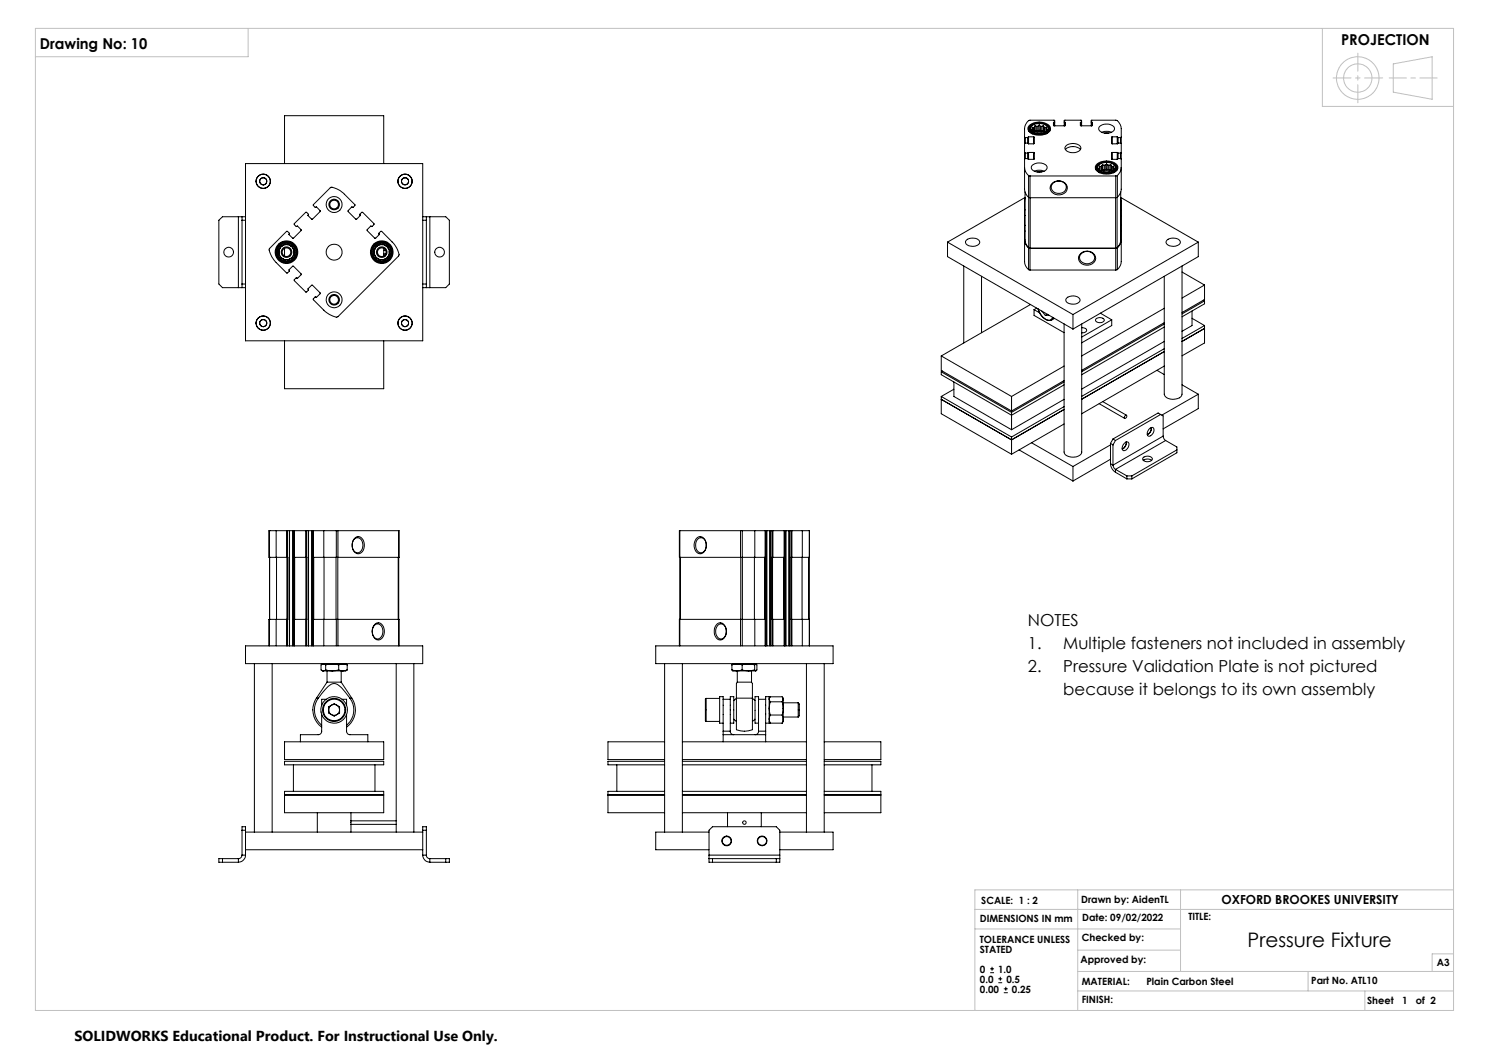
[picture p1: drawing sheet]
<svg xmlns="http://www.w3.org/2000/svg" width="420mm" height="297mm" viewBox="0 0 420 297" stroke-linecap="round" stroke-linejoin="round" font-family="sans-serif">
<g fill="none" stroke="#000" stroke-width=".28">
<path d="M289 38.7l.2 .1M289.2 38.8h.7M289.2 38.8v1.6M289.9 38.8v1.6M290 38.7l-.1 .1M290.1 38.6v2M290.1 38.6h1.4M290.2 36.4v.6M290.5 35.2a4.5 4.5 0 0 1 5.6 .4 1.64 1.64 0 0 1-1.5 2.3 3.8 3.8 0 0 1-4.7-1.4l.2-.9zM290.7 35.5a3.7 3.7 0 0 1 5.1 .4 1.76 1.76 0 0 1-1.9 1.9 2.96 2.96 0 0 1-3.5-1.5zM291 36.6l-.2-.1 .2 .5M291 37l.1 .1"/>
<path d="M291 36.6v.4M291.1 35.5a3.5 3.5 0 0 1 4.4 .3 1.48 1.48 0 0 1-1.7 1.9h-.7a2.09 2.09 0 0 1-2.4-1.5zM291.1 36.4l-.1 .2M291.1 36.4v.7M291.2 35.2a1.33 1.33 0 0 0-1.1 1.3 1.33 1.33 0 0 0 1.2 1.3M291.5 36l-.4-.1v.5M291.5 37.3l-.1 .1M291.5 37.4l1.3-.4 1.2 .1 .8 .3M291.5 36v1.3M291.5 37.3h-.1M291.5 38.6l.2 .1v1.8l-.2 .1M291.5 38.6v2"/>
<path d="M291.7 35.9l-.2 .1M291.7 35.9v1.2M292 35.4l.4 .3M292 35.4l-.3 .5M292 35.4v1.5M292 36.9l-.3 .2M292 36.9h.4M292 37.6l.2-.1a2.33 2.33 0 0 1 2.1 .1M292.4 36.9l-.7 .2M292.4 35.7v1.2M292.7 37.7h.8M292.8 35.6l-.4 .1"/>
<path d="M292.8 36.9h.7M292.8 35.6v1.3M293.1 35.2l.4 .4M293.1 35.2l-.3 .4M293.1 35.2v1.6M293.1 36.8l-.3 .1M293.1 36.8l.4 .1M293.5 35.6l.4 .1M293.5 35.6v1.3M293.9 36.9l.6 .2M293.9 35.7v1.2M293.9 36.9h.4"/>
<path d="M294.3 35.4l.2 .5M294.3 35.4l-.4 .3M294.3 36.9l.2 .2M294.3 35.4v1.5M294.5 35.9l.2 .1M294.5 35.9v1.2M294.7 36l.4-.1v.5M294.7 37.3l.1 .1M294.7 36v1.3M294.7 37.3h.2M295.1 35.2a1.34 1.34 0 0 1 1 1.3 1.34 1.34 0 0 1-1.1 1.3M295.1 36.4l.1 .2"/>
<path d="M295.1 36.4v.7M295.2 37v.1M295.2 36.6l.3-.1-.3 .5M295.2 36.6v.4M296.1 36.4v.6M297.3 34.5v1h3.1v-1M297.3 34.5h.1M297.3 34.5v1M297.4 34.5v1M297.5 35.5l-.1-1.6-7.3 .1a3.1 3.1 0 0 0-1.1 2.3v17.1a3.1 3.1 0 0 0 1.1 2.2M297.5 34.4l-.1 .1M300.2 34.4l.1 .1"/>
<path d="M300.2 35.5l.1-1.6h4.7l.1 1.6M300.3 34.5h.1M300.3 34.5v1M300.4 34.5v1M304.8 34.5l.1 1h3.1v-1M304.8 34.5h.2M304.8 34.5v1M305 34.5v1M305.1 34.4l-.1 .1M307.8 34.4l.1 .1M307.8 35.5l.1-1.6 7.3 .1a3.2 3.2 0 0 1 1.1 2.3v17.1a3.2 3.2 0 0 1-1.1 2.2M307.9 34.5h.1"/>
<path d="M307.9 34.5v1M308 34.5v1M310.1 35.7a2.94 2.94 0 0 1 4.3 .4 1.81 1.81 0 0 1-2.3 1.5 1.81 1.81 0 0 1-2.2-1.5zM310.7 37.3l.2-.1a3.6 3.6 0 0 1 2.6 .1M311.5 37.5h1.2M313.7 38.6l-.2 .1v1.8l.2 .1M313.7 38.6h1.4M313.7 38.6v2M315.1 38.6v2M315.2 38.7l.1 .1M315.3 38.8h.8M315.3 38.8v1.6"/>
<path d="M316.1 38.8v1.6M316.3 38.7l-.2 .1M69.3 46.1h49.9v50h-49.9zM80.3 46.1v-13.5h27.9v13.5M289 47.3a2.95 2.95 0 0 0 1.1 2.2M289 43.1l.2 .1M289 59.1l.1 .1M289.1 54.1v13.6a2.98 2.98 0 0 0 1.1 2.1M289.1 55.9l-.1 17.9a3.1 3.1 0 0 0 1.1 2.3M289.1 55.7l-21.8 12.6M289.2 44.7l-.2 .2M289.2 40.4l-.2 .1"/>
<path d="M289.2 40.4h.7M289.2 43.2h.7M289.2 44.7h.7M289.2 43.2v1.5M289.9 44.7l.1 .1M289.9 40.4h.1M289.9 43.2v1.5M290 43.1l-.1 .1M290.1 49.5l.4 .1M290.1 43v1.9M290.1 55.6l.4 .2M290.1 40.6h1.4"/>
<path d="M290.1 43h1.4M290.1 44.9h1.4M290.1 49.5v6.1M290.2 55.7v14.1M290.5 49.6h24.2M290.5 55.8h24.2M290.5 49.6v6.2M290.6 55.8v14.2M291.1 46.7a2.97 2.97 0 0 1 4.2 .4 1.71 1.71 0 0 1-2.2 1.4 1.76 1.76 0 0 1-2.2-1.4zM291.5 43l.2 .1v1.8h-.2M291.5 43v1.9M291.7 48.3l.2-.1a3.6 3.6 0 0 1 2.6 .1"/>
<path d="M292.5 48.5h1.3M296.9 51.6a2.51 2.51 0 0 1 4.2 1.5 2.52 2.52 0 0 1-2.5 1.9 2.52 2.52 0 0 1-2.4-1.9l.3-1zM297 51.7a2.28 2.28 0 0 1 3.8 1 2.16 2.16 0 0 1-2.2 1.9 2.16 2.16 0 0 1-2.1-1.9zM298.2 51.1h.8M300.5 42.2a3.1 3.1 0 0 1 4.3 0M300.6 41.2a2.9 2.9 0 0 1 4.3 .4 1.81 1.81 0 0 1-2.3 1.5 1.82 1.82 0 0 1-2.2-1.5zM309.2 47.4v.5M309.5 46.2a4.5 4.5 0 0 1 5.6 .4 1.64 1.64 0 0 1-1.5 2.3 3.8 3.8 0 0 1-4.6-1.4l.1-.9zM309.7 46.5a3.7 3.7 0 0 1 5.1 .3 1.77 1.77 0 0 1-2 2 3 3 0 0 1-3.4-1.5zM310.1 47.6l-.3-.1 .3 .5M310.1 48v.1M310.1 47.6v.4"/>
<path d="M310.1 46.4a3.5 3.5 0 0 1 4.4 .4 1.5 1.5 0 0 1-1.7 1.8l-.7 .1a2.1 2.1 0 0 1-2.5-1.5zM310.1 47.4v.2M310.1 47.4v.7M310.2 46.1a1.34 1.34 0 0 0-1 1.4 1.34 1.34 0 0 0 1.1 1.3M310.5 48.3h.1M310.5 47l-.4-.2v.6M310.5 48.4l1.3-.5 1.3 .1 .7 .4M310.5 47v1.3M310.8 46.8l-.3 .2M310.8 46.8v1.3M311 46.4l.4 .2M311 46.4l-.2 .4"/>
<path d="M311 46.4v1.5M311 47.9l-.2 .2M311 47.9h.4M311 48.5h.2a2.25 2.25 0 0 1 2 0M311.4 47.9l-.6 .2M311.4 46.6v1.3M311.7 46.6h-.3M311.7 47.8h.8M311.7 48.7h.8M311.7 46.6v1.2M312.1 46.2l.4 .4M312.1 46.2l-.4 .4"/>
<path d="M312.1 47.7l.4 .1M312.1 46.2v1.5M312.1 47.7l-.4 .1M312.5 46.6h.3M312.5 46.6v1.2M312.8 47.9l.7 .2M312.8 46.6v1.3M312.8 47.9h.5M313.3 46.4l.2 .4M313.3 46.4l-.5 .2M313.3 47.9l.2 .2M313.3 46.4v1.5"/>
<path d="M313.5 46.8l.3 .2M313.5 46.8v1.3M313.7 43l-.2 .1v1.8h.2M313.7 40.6h1.4M313.7 43h1.4M313.7 44.9h1.4M313.7 43v1.9M313.8 47l.3-.2v.6M313.8 48.3h.1M313.8 47v1.3M314.1 46.1a1.34 1.34 0 0 1 1 1.4 1.34 1.34 0 0 1-1.1 1.3M314.1 47.4l.1 .2"/>
<path d="M314.1 47.4v.7M314.2 48v.1M314.2 47.6l.2-.1-.2 .5M314.2 47.6v.4M314.7 55.8v14.2M314.7 49.6v6.2M315.1 47.4v.5M315.1 55.7v14.1M315.1 43v1.9M315.2 49.5l-.5 .1M315.2 55.6l-.5 .2M315.2 49.5v6.1"/>
<path d="M315.2 43.1l.1 .1M315.3 40.4h-.1M315.3 44.7l-.1 .1M315.3 40.4h.8M315.3 43.2h.8M315.3 44.7h.8M315.3 43.2v1.5M316.1 40.4l.2 .1M316.1 44.7l.2 .2M316.1 43.2v1.5M316.1 54.1v13.6a2.98 2.98 0 0 1-1 2.1M316.1 55.9l.2 17.9a3.2 3.2 0 0 1-1.1 2.3"/>
<path d="M316.1 55.7l21.9 12.6M316.3 43.1l-.2 .1M316.3 47.3a3.1 3.1 0 0 1-1.1 2.2M316.3 59.1l-.2 .1M67.2 61.1h1.1M67.2 61.1h-4.4l-1.1 1v18l1.1 1h4.4M67.2 61.1v20M68.3 61.1v20M68.3 62.1h1M68.3 61.1h1M78.7 70.9v.4M78.7 71.3l-.1 .4 .3 .3"/>
<path d="M78.7 71.3l.2 .7M78.9 70.2l-.3 .3 .1 .4M78.9 72l.2 .4M78.9 70.2l-.2 .7M79.1 69.9l-.2 .3M79.1 72.4l.1 .4 .4 .1M79.1 72.4l.5 .5M79.6 72.9l.3 .2M79.6 69.4l-.4 .1-.1 .4M79.6 69.4l-.5 .5M79.9 73.1l.3 .3 .4-.2M79.9 69.2l-.3 .2"/>
<path d="M79.9 73.1l.7 .1M80.3 70v2.2M80.6 73.2h.4M80.6 69h.4M80.6 69l-.4-.1-.3 .3M80.6 69l-.7 .2M81 69l.4-.1 .3 .3M81 69l.7 .2M81.7 73.1l-.3 .3-.4-.2M81.7 69.2l.3 .2M81.7 73.1l-.7 .1M82 72.9l-.3 .2"/>
<path d="M82 69.4l.4 .1 .1 .4M82 69.4l.5 .5M82.5 72.4l-.1 .4-.4 .1M82.5 69.9l.2 .3M82.5 72.4l-.5 .5M82.7 72l-.2 .4M82.7 70.2l.3 .3-.1 .4M82.7 70.2l.2 .7M82.9 71.3l.1 .4-.3 .3M82.9 70.9v.4M82.9 71.3l-.2 .7M83 63.1l3.4-3.3 .6 .7-.1 .3 1 1h.3l2.1-2.2-1-1.2-.4 .1-.6-.7 5.1-5a6.6 6.6 0 0 1 3.8 2l3 3-.6 .7-.4-.1-1 1v.3l2.2 2.1 1.2-1-.1-.3 .5-.6h.3l3.2 3.2-.6 .8-.3-.2-1.1 1.3 2.3 2.2 1.2-1-.1-.4 .7-.6 3 3a4.5 4.5 0 0 1 1.9 4l-17.2 17.2-.4 .1a7.3 7.3 0 0 1-3.6-2l-3-3 .6-.8 .4 .2 1-1.2-2.2-2.3-1.2 1.1 .1 .3-.7 .6-3.3-3.2v-.3l.5-.6 .4 .2 1.1-1.2-2.2-2.2-1.3 1 .1 .4-.7 .5-3-3a4.9 4.9 0 0 1-1.9-3.9l4.8-4.8h.3l.6 .5-.2 .4 1.2 1 2.2-2.2-1-1.3-.3 .2-.6-.5z"/>
<path d="M105.6 70.9v.4M105.6 71.3l-.2 .4 .4 .3M105.6 71.3l.2 .7M105.8 70.2l-.4 .3 .2 .4M105.8 72l.1 .4M105.8 70.2l-.2 .7M105.9 69.9l-.1 .3M105.9 72.4l.1 .4 .5 .1M105.9 72.4l.6 .5M106.5 72.9l.3 .2M106.5 69.4l-.5 .1-.1 .4M106.5 69.4l-.6 .5"/>
<path d="M106.8 73.1l.3 .3 .4-.2M106.8 69.2l-.3 .2M106.8 73.1l.7 .1M107.5 73.2h.3M107.5 69h.3M107.5 69l-.4-.1-.3 .3M107.5 69l-.7 .2M107.8 69l.5-.1 .3 .3M107.8 69l.8 .2M108.2 70v2.2M108.2 71.6h.6M108.2 70.6h.6"/>
<path d="M108.6 73.1l-.3 .3-.5-.2M108.6 69.2l.3 .2M108.6 73.1l-.8 .1M108.9 72.9l-.3 .2M108.9 69.4l.4 .1 .1 .4M108.9 69.4l.5 .5M109.4 72.4l-.1 .4-.4 .1M109.4 69.9l.2 .3M109.4 72.4l-.5 .5M109.6 72l-.2 .4M109.6 70.2l.3 .3-.1 .4M109.6 70.2l.2 .7"/>
<path d="M109.8 71.3l.1 .4-.3 .3M109.8 70.9v.4M109.8 71.3l-.2 .7M119.2 62.1h1.1M119.2 61.1h1.1M120.3 61.1h.9M120.3 61.1v20M121.2 61.1v20M121.2 61.1h4.5l1.1 1v18l-1.1 1h-4.5M267.3 68.3l35.3 20.4M267.3 68.3v4.1l35.3 20.4M271.9 75v21.7"/>
<path d="M272.6 67.8a2.76 2.76 0 0 1 3.7 .2 1.46 1.46 0 0 1-1.9 1.5 1.63 1.63 0 0 1-2.1-1.4zM276.9 77.9v15.9M289 67.7a3.1 3.1 0 0 0 1.1 2.2M289 63.5l.1 .1M289.1 65.2l-.1 .1M289.1 60.8l-.1 .1M290.1 76.1l.4 .1M290.1 69.9l.4 .2M290.1 69.9v6.2M290.2 69.8l.4 .2M290.5 70.1v6.1M290.5 76.2h24.2"/>
<path d="M290.5 70.1h24.2M290.6 70h24.1M304.9 71.5a2.36 2.36 0 0 1 2.7-.5 2.36 2.36 0 0 1 1.3 2.5 2.57 2.57 0 0 1-2.5 1.3 2.57 2.57 0 0 1-2.2-1.8v-.6zM305 71.6a2.14 2.14 0 0 1 2.4-.6 2.14 2.14 0 0 1 1.3 2.1 2.21 2.21 0 0 1-2.3 1.3 2.21 2.21 0 0 1-1.9-1.9zM306.2 70.9h.8M314.7 70.1v6.1M315.1 69.8l-.4 .2M315.2 76.1l-.5 .1M315.2 69.9l-.5 .2M315.2 69.9v6.2M316.1 65.2l.2 .1M316.1 60.8l.2 .1"/>
<path d="M316.3 67.7a3.2 3.2 0 0 1-1.1 2.2M316.3 63.5l-.2 .1M329.1 67.8a2.76 2.76 0 0 1 3.8 .2 1.46 1.46 0 0 1-1.9 1.5 1.63 1.63 0 0 1-2.1-1.4zM333.4 75v36.2a2.25 2.25 0 0 1-2.6 1.4 2.16 2.16 0 0 1-2.4-1.4v-33.3M333.4 76.7l6.4 3.7M338 68.3l-35.4 20.4M338 68.3v4.1l-35.4 20.4M67.2 81.1h1.1M68.3 80.1h1M68.3 81.1h1M80.3 96.1v13.5h27.9v-13.5M119.2 80.1h1.1"/>
<path d="M119.2 81.1h1.1M120.3 81.1h.9M290.7 85.9l-25.2 14.5M291.7 87.3v1.7l8.4 4.8M291.7 87.3l1.6 1M292.4 86.9l-.7 .4M292.8 87.1a3.8 3.8 0 0 0 3.3 3.2l.4-.2 .4-.6M292.8 87.2a3.9 3.9 0 0 0 3.6 3.2l.7-.8M293.9 87.7l1 1.3M295.4 88.6l-.5 .4M295.8 88.9l-.9 .1M297.4 89.8l-.8 .5"/>
<path d="M300.1 91.4v36.1a2.56 2.56 0 0 0 3.5 1.4 1.78 1.78 0 0 0 1.5-1.4v-36.1M300.8 84.1a2.67 2.67 0 0 1 3.8 .2 1.43 1.43 0 0 1-1.9 1.5 1.59 1.59 0 0 1-2.1-1.4zM302.6 88.7v4.1M305.1 92.4h.2a.92 .92 0 0 1 1.2 1l-.7 .4-.7 .1M309.1 90a1.56 1.56 0 0 1 2.4 .3 1.46 1.46 0 0 1-2.5 0zM310.4 88.3l3.2 1.9M313.6 90.2v1.6l-8.5 4.9M313.6 90.2l-8.5 4.9M328.4 99.2l-23.3 13.4M328.4 91.4l-23.3 13.4M328.4 92.2l-23.3 13.5M328.4 98.4l-23.3 13.4"/>
<path d="M328.4 96.3l-23.3 13.4M328.4 87l-23.3 13.4M328.4 91l-23.3 13.5M336.2 89.8l3.6 2M336.2 87.7v4.1l-2.8 1.6M339.4 84.7l.4 .2M339.8 92.6l-6.4 3.7M339.8 80.4v4.1l-6.4 3.7M339.8 84.9v.8l-6.4 3.7M339.8 91.8v4.9l-6.4 3.7M339.8 84.9l-6.4 3.6M339.8 91.8l-6.4 3.7"/>
<path d="M339.8 80.4l-6.4 3.7M265.5 100.4v4.1l19.8 11.4M265.5 104.9v.8l19.8 11.4 14.8-8.6M265.5 111.8v4.9l19.8 11.4M265.5 112.6l19.8 11.5 14.8-8.6M265.5 104.9l19.8 11.4M265.5 111.8l19.8 11.5M265.5 100.4l19.8 11.4M265.9 104.7l-.4 .2M269.1 109.8l-3.6 2M269.1 107.7v4.1l16.2 9.4M285.3 111.8v4.1"/>
<path d="M285.3 116.3v4.9M300.1 119.6l-14.8 8.5M300.1 107.7l-14.8 8.6M300.1 114.7l-14.8 8.6M300.1 112.6l-14.8 8.6M300.1 103.3l-14.8 8.5M300.1 107.3l-14.8 8.6M310.1 113.9l7.1 4.1M311 113.3l6.7 3.8M317.4 117.3l.2-.2a.45 .45 0 0 1 .1 .6 .45 .45 0 0 1-.6 .2zM326.4 104.5l2 1.2M327.4 116.9l-12.8 7.3"/>
<path d="M327.4 116.9l.7 .4v5.7M327.4 116.9l-.7-.4-12.8 7.3M328.4 103.3l-23.3 13.4M333.4 108.5l4.6 2.7M338 111.2v4l-9.9 5.8M338 111.2l-10.3 5.9M285.3 123.3v4.8M287.4 126.9l15.2 8.8M291 124.9l11.6 6.7M302.6 131.6v4.1M313.2 130.8a3.1 3.1 0 0 0 1.4 2.4M313.2 125.1l.7 .4"/>
<path d="M313.2 130.8l.7 .4M313.2 125.1v5.7M313.2 125.5l-10.6 6.1M313.2 129.5l-10.6 6.2M313.9 131.2l.2 .7 .5 .5M313.9 123.8l-.7 1.3M313.9 123.8l.7 .4M313.9 125.5v5.7M314.6 124.2l-.7 1.3M314.6 132.4l3.3 1.8M314.6 132.4v.8M314.6 133.2l3.3 1.9"/>
<path d="M317.1 125l.4-.3a.58 .58 0 0 1 .6 0 .58 .58 0 0 1 .4 .5 1.6 1.6 0 0 1-1.8 1.8 1.47 1.47 0 0 1 .4-2zM317.6 124.7a1.72 1.72 0 0 1-1.1 1.9M317.7 124.6l-.2 1.1-.5 .8-.5 .2M317.9 134.2h1.4M317.9 135.1h1.4M317.9 134.2v.9M319.3 134.2v.9M322.4 129.1l.3-.2a1.79 1.79 0 0 1 2.3 .4 1.51 1.51 0 0 1-1.3 .9 1.51 1.51 0 0 1-1.4-.8zM322.5 129.9l.2-.2a2.01 2.01 0 0 1 2.1 .2M324 121.1a.92 .92 0 0 1 1.3-.4 1.65 1.65 0 0 1-1.4 2.3 1.34 1.34 0 0 1 .1-1.9zM324.7 120.6v.3a1.84 1.84 0 0 1-1.1 1.6M324.8 120.6v.1a2.02 2.02 0 0 1-1.2 1.9"/>
<path d="M328.1 123l.2 .7 .5 .5M328.1 123l-14.2 8.2M328.8 124.2l-14.2 8.2M328.8 124.2l3.2 1.9v1.6l-12.7 7.4M332 126.9l-12.7 7.3M75.9 157.2h2M75.9 149.7h2M75.9 157.2h.1M75.9 149.7h.1M75.9 149.7v7.5M76 157.2v17.5M76.1 157.2v17.5"/>
<path d="M77.9 157.2h2.9M77.9 149.7h2.9M77.9 149.7v7.5M78 157.2v17.5M80.8 157.2h.3M80.8 149.7h.3M80.8 149.7v7.5M80.9 157.2v17.5M81.1 157.2v17.5M81.1 149.7h1.4M81.1 149.7v7.5M81.6 149.7h.1"/>
<path d="M81.6 149.7v32.5M82.5 149.7h.3M82.5 149.7v32.5M82.8 149.7v32.5M82.8 149.7h3.4M83 157.2h.1M83 149.7h.1M83 149.7v7.5M83 157.2h3.2M83 157.2v17.5M83.1 157.2v17.5M86.2 157.2h.3"/>
<path d="M86.2 149.7h.3M86.2 149.7v7.5M86.3 157.2v17.5M86.5 157.2v17.5M86.5 149.7h1.4M86.5 149.7v7.5M87 149.7h.1M87 149.7v32.5M87.9 149.7h.3M87.9 149.7v32.5M88.2 149.7h.1M88.2 149.7v32.5"/>
<path d="M88.3 149.7v7.5h3M88.3 149.7h.1M88.4 149.7v32.5M88.4 149.7h2.9M88.5 157.2v17.5M91.3 157.2h3.6M91.3 149.7h3.6M91.3 149.7v7.5M91.4 157.2v17.5M94.8 157.2v17.5M94.9 157.2h.4M94.9 149.7h.4"/>
<path d="M94.9 149.7v7.5M95.3 157.2v17.5M95.3 149.7v7.5M95.3 157.2h17.1M95.3 149.7h17.1M99.9 152a1.53 1.53 0 0 1 1.7-.5 1.53 1.53 0 0 1 1.1 1.4 2.23 2.23 0 0 1-2.1 3.2 2.81 2.81 0 0 1-.7-4.1zM100.1 151.9a1.59 1.59 0 0 1 1.7 .2 1.59 1.59 0 0 1 .6 1.7 1.6 1.6 0 0 1-.5 1.7 1.6 1.6 0 0 1-1.8 .1 2.69 2.69 0 0 1 0-3.7zM112.3 157.2v17.5M112.4 149.7h.2v7.5h-.2M112.4 149.7v7.5M112.5 157.2v17.5M191.8 149.7h-.2v7.5h17.3"/>
<path d="M191.8 149.7h17.1M191.8 149.7v32.5M191.9 157.2v17.5M196.4 152a1.53 1.53 0 0 1 1.7-.5 1.53 1.53 0 0 1 1 1.4 2.23 2.23 0 0 1-2 3.2 2.81 2.81 0 0 1-.7-4.1zM197 151.9a1.57 1.57 0 0 1 1.7 .2 1.57 1.57 0 0 1 .5 1.7 1.52 1.52 0 0 1-.6 1.8 1.52 1.52 0 0 1-2-.3l-.4-1.5a2.21 2.21 0 0 1 .8-1.9zM208.9 157.2h.5M208.9 149.7h.5M208.9 149.7v7.5M209 157.2v17.5M209.4 157.2h3.5M209.4 149.7h3.5M209.4 149.7v7.5"/>
<path d="M209.4 157.2v17.5M212.8 157.2v17.5M212.9 157.2h2.9M212.9 149.7h2.9M212.9 149.7v7.5M215.7 157.2v17.5M215.8 157.2v17.5M215.8 149.7h.1M215.8 149.7v7.5M215.9 149.7l-.1 7.5M215.9 149.7h.1M216 149.7h.3"/>
<path d="M216 149.7v32.5M216.3 149.7h1.4M216.3 149.7v32.5M217.2 149.7h.1M217.2 149.7v32.5M217.7 157.2h.3M217.7 149.7h.3M217.7 157.2v17.5M217.7 149.7v7.5M217.9 157.2v17.5M218 157.2h3.2M218 149.7h3.2"/>
<path d="M218 149.7v7.5M221.1 157.2v17.5M221.2 149.7h.1M221.2 149.7v7.5M221.3 149.7l-.1 7.5M221.3 149.7h.1M221.4 149.7h.3M221.4 149.7v32.5M221.7 149.7h1.4M221.7 149.7v32.5M222.6 149.7v32.5M223.1 157.2h.3"/>
<path d="M223.1 149.7h.3M223.1 157.2v17.5M223.1 149.7v7.5M223.3 157.2v17.5M223.4 157.2h2.9M223.4 149.7h2.9M223.4 149.7v7.5M226.2 157.2v17.5M226.3 157.2h2M226.3 149.7h2M226.3 149.7v7.5M228.2 157.2v17.5"/>
<path d="M228.3 149.7v7.5M75.9 174.7h2M75.9 174.7h.1M75.9 174.7v7.5M77.9 174.7h2.9M77.9 174.7v7.5M80.8 174.7h.3M80.8 174.7v7.5M81.1 174.7v7.5M83 174.7h.1M83 174.7v7.5M83 174.7h3.2"/>
<path d="M86.2 174.7h.3M86.2 174.7v7.5M86.5 174.7v7.5M91.3 174.7h3.6M91.3 174.7h-3v7.5M91.3 174.7v7.5M94.9 174.7h.4M94.9 174.7v7.5M95.3 174.7v7.5M95.3 174.7h17.1M105.4 176.6a1.39 1.39 0 0 1 1.7-.5 1.39 1.39 0 0 1 .8 1.4 1.9 1.9 0 0 1-1.8 2.7 2.57 2.57 0 0 1-.7-3.6zM105.9 175.9a1.74 1.74 0 0 1 1.8 .2 1.74 1.74 0 0 1 .7 1.7 2.04 2.04 0 0 1-2.1 2.6 2.85 2.85 0 0 1-.4-4.5z"/>
<path d="M112.4 174.7h.2v7.5M112.4 174.7v7.5M202.4 175.9a1.73 1.73 0 0 1 1.8 .2 1.73 1.73 0 0 1 .7 1.7 2.04 2.04 0 0 1-2.2 2.6 2.9 2.9 0 0 1-.3-4.5zM202.6 176.2a1.59 1.59 0 0 1 1.8 .2 1.59 1.59 0 0 1 .5 1.7 1.6 1.6 0 0 1-.5 1.7 1.6 1.6 0 0 1-1.8 .1 2.69 2.69 0 0 1 0-3.7zM208.9 174.7h.5M208.9 174.7h-17.3v7.5M208.9 174.7v7.5M209.4 174.7h3.5M209.4 174.7v7.5M212.9 174.7h2.9M212.9 174.7v7.5M215.8 174.7l.1 7.5"/>
<path d="M215.8 174.7v7.5M217.7 174.7h.3M217.7 174.7v7.5M218 174.7h3.2M218 174.7v7.5M221.2 174.7l.1 7.5M221.2 174.7v7.5M223.1 174.7h.3M223.1 174.7v7.5M223.4 174.7h2.9M223.4 174.7v7.5M226.3 174.7h2"/>
<path d="M226.3 174.7v7.5M228.3 174.7v7.5M69.3 182.2h49.9v5h-49.9zM71.8 187.2v47.5M76.8 187.2v47.5M89.3 196.9a6 6 0 0 0 1.4 8.2M89.3 196.9h.5M89.8 196.9a5.6 5.6 0 0 0 .9 7.7M89.8 196.9a10.4 10.4 0 0 1 4.1-4.1 3.8 3.8 0 0 1 3.3 2.2l1.5 1.9M90.8 189.1l.4 .1M90.9 187.2l-.1 .2M91 187.3h.2"/>
<path d="M91.2 187.2l2.1 .1M91.2 187.3l.7 .2M91.2 187.3h2.5M91.2 189.2h2.5M91.2 187.3l-.6 .2v1.4l.6 .3M91.9 188.9l1.8 .3M91.9 188.9l-.7 .3M91.9 187.5v1.4M92 197.2h-1.3v1.7M92.3 192.4h3.9M92.3 192.4l-3 4.5M92.3 189.2v3.2"/>
<path d="M92.7 187.2l.6 .1M92.7 199.4l1.6-.9 1.5 .9v1.7l-1.5 .9-1.6-.9zM93.3 187.3h3.1M93.7 187.3l-1.8 .2M93.7 187.3l1.8 .2M93.7 189.2h3M93.7 187.3h3M93.8 187.2l-.5 .1M95.5 188.9l-1.8 .3M95.5 188.9l1.2 .3M95.5 187.5v1.4M96 187.2l.4 .1"/>
<path d="M96.2 192.4l3 4.5M96.2 189.2v3.2M96.4 187.3h1.1M96.5 197.2h1.3v1.7M96.7 187.3l-1.2 .2M96.7 187.3l1.2 .2M96.7 187.3h.8M96.9 187.2l-.5 .1M97.5 187.3l.4 .2M97.6 187.2l-.1 .1M97.7 189.1l-1 .1M97.9 188.9l-1.2 .3"/>
<path d="M97.9 188.9l-.2 .2M97.9 187.5v1.4M98.7 196.9a5.6 5.6 0 0 1-.9 7.7M98.7 196.9h.5M99.2 196.9a6 6 0 0 1-1.4 8.2M111.8 187.2v47.5M116.7 187.2v47.5M185 182.2h50v5h-50zM187.5 187.2v47.5M192.5 187.2v47.5M199.2 197l-.2 .1v6.2l.2 .2M199.2 197v6.5"/>
<path d="M199.2 197h3.8M204 197.2v-.7h-1v7.5h1M204 197.2v9M204 197.2h2M206 197.2v-.7h1v7.5h-1M206 197.2v9M206.4 188.9l1.5 .3M206.4 188.9l.3 .3h1.2M206.4 187.5v1.4M206.6 187.2l.1 .1M206.7 187.3h1.2M206.7 187.3h.9"/>
<path d="M206.8 187.3l-.4 .2M207.2 187.2l.4 .1M207.6 187.3h3.1M207.7 196.9v8.8a5.4 5.4 0 0 0 4.5 0v-8.8M207.7 196.9h4.5M207.8 197l-.8 .6M207.9 187.3l-1.5 .2M207.9 187.3l1.4 .2M207.9 187.3h3.2M207.9 189.2h3.2M208 192.4h4M208 192.4l-.3 .4v4.1"/>
<path d="M208 189.2v3.2M208 187.2l-.4 .1M209.3 188.9l-1.4 .3M209.3 188.9l1.8 .3M209.3 187.5v1.4M210.3 187.2l.4 .1M210.7 187.3h2.4M211.1 187.3l-1.8 .2M211.1 187.3l1.8 .2M211.1 187.3h2.1M211.1 189.2h2.1M211.3 187.2l-.6 .1"/>
<path d="M212 192.4l.2 .4v4.1M212 189.2v3.2M212.2 197l.8 .6M212.9 188.9l-1.8 .3M212.9 188.9l.3 .3M212.9 187.2l.2 .1M212.9 187.5v1.4M213.1 187.3h.1M213.2 187.3l-.3 .2M213.2 187.3l.3 .2v1.4l-.3 .3M213.3 187.2l-.1 .1M214 197.2v9"/>
<path d="M214 197.2v-.7h-1v7.5h1M214 197.2h2M216 197.2v-.7h1v7.5h-1M216 197.2v9M217.1 196.7l-.1 .3M217.3 197.9l-.3 1.9 .3 1.9M217.3 197.9h3.3M220.6 197.9l.3 1.9M220.8 196.7l.1 .5M220.9 199.8l-.3 1.9M220.9 199.8v3M220.9 197.2l-.3-.7h-3.3l-.3 .7 .3 .7"/>
<path d="M220.9 197.2l-.3 .7M220.9 197.2v2.6M220.9 198.2h4.2M225.1 198.2v4M225.1 198.2l.4 .4v3.3l-.4 .3M227.5 187.2v47.5M232.5 187.2v47.5M80.3 209.2h27.9v5h-27.9zM80.3 214.7h27.9v1h-27.9zM82.8 215.7v7.5M90.7 201.6v4.6a.96 .96 0 0 1-1 1h-5v2M97.8 201.6v4.6a.96 .96 0 0 0 .9 1h5.1v2"/>
<path d="M105.8 215.7v7.5M174 215.7v7.5M187.5 214.7h-16v1h16M187.5 209.2h-16v5h16M192.5 214.7h35M192.5 215.7h35M192.5 209.2h35M192.5 214.2h35M199.2 203.5h3.8M204 206.2v1M204 207.2h12M204 207.2v2"/>
<path d="M204 206.2h2M206 206.2a.95 .95 0 0 0 1 1M207 202.8l.7 .7M213 202.8l-.8 .7M214 206.2a.95 .95 0 0 1-1 1M214 206.2h2M216 206.2v1M216 207.2v2M217 203.5l.3 .5M217.3 201.7l-.3 1 .3 1.3M217.3 204h3.3M217.3 201.7h3.3"/>
<path d="M220.6 201.7l.3 1.1M220.9 202.8l-.3 1.2M220.9 202.8v.7l-.3 .5M220.9 202.2h4.2M232.5 214.7h16v1h-16M232.5 209.2h16v5h-16M246 215.7v7.5M68.3 234.2h1M69.3 234.7h49.9M69.3 239.7h49.9M80.3 223.2h27.9v6h-27.9zM80.3 224.2h27.9"/>
<path d="M89.5 229.2v5.5M99 231.5v1M99 229.2v2.3M99 232.5v2.2M99 232.5h12.8M99 231.5h12.8M119.2 234.2h1.1M171.5 224.2h16M187.5 223.2h-16v6h16M192.5 229.2h35M192.5 224.2h35M192.5 223.2h35"/>
<path d="M200 234.7h-15v5h15M205.2 229.2v4M214.7 229.2v4M220 234.7h15v5h-15M232.5 223.2h16v6h-16M232.5 224.2h16M62.8 242.2v1M67.2 242.2h-5.5v1h5.5M67.2 242.2v1M68.3 241.2a1.02 1.02 0 0 1-1.1 1M68.3 241.2v-8h1v8M68.3 241.2h1"/>
<path d="M69.3 241.2a2.05 2.05 0 0 1-2.1 2M119.2 241.2a2.05 2.05 0 0 0 2 2M119.2 241.2v-8h1.1v8M119.2 241.2h1.1M120.3 241.2a.96 .96 0 0 0 .9 1M121.2 242.2h5.6v1h-5.6M121.2 242.2v1M125.7 242.2v1M200 241.2v1M200 242.2h20M200 242.2v1h20v-1M200 241.2h20"/>
<path d="M200 241.2v-7l1-1h18l1 1v7M201 242.2v1M219 242.2v1M220 241.2v1M279.3 274.4h1.1M279.3 273.3h1.1M279.8 272.7v1.1M281.6 277.2h1.1M281.6 276.1h1.1M282.2 275.5v1.1M283.1 280h1.2M283.1 278.9h1.2"/>
<path d="M283.7 278.3v1.1"/>
<circle cx="74.2" cy="51.1" r="2.02"/>
<circle cx="74.2" cy="51.1" r="1.02"/>
<circle cx="74.2" cy="51.1" r="2"/>
<circle cx="94.2" cy="57.7" r="1.22"/>
<circle cx="94.3" cy="57.7" r="2.26"/>
<circle cx="94.3" cy="57.7" r="1.51"/>
<circle cx="114.2" cy="51.1" r="2.02"/>
<circle cx="114.2" cy="51.1" r="2"/>
<circle cx="114.3" cy="51.1" r="1.01"/>
<circle cx="64.5" cy="71.1" r="1.37"/>
<circle cx="80.8" cy="71.1" r="2.78"/>
<circle cx="80.8" cy="71.1" r="2.98"/>
<circle cx="80.8" cy="71.1" r="3.2"/>
<circle cx="80.8" cy="71.1" r="1.22"/>
<circle cx="80.8" cy="71.1" r="2.49"/>
<circle cx="80.8" cy="71.1" r="1.5"/>
<circle cx="94.2" cy="71.1" r="2.25"/>
<circle cx="107.7" cy="71.1" r="3.2"/>
<circle cx="107.7" cy="71.1" r="1.49"/>
<circle cx="107.7" cy="71.1" r="2.78"/>
<circle cx="107.7" cy="71.1" r="2.98"/>
<circle cx="107.7" cy="71.1" r="1.22"/>
<circle cx="107.7" cy="71.1" r="2.49"/>
<circle cx="124" cy="71.1" r="1.37"/>
<circle cx="74.2" cy="91.1" r="2.02"/>
<circle cx="74.2" cy="91.1" r="1.02"/>
<circle cx="74.2" cy="91.1" r="2"/>
<circle cx="94.2" cy="84.6" r="2.25"/>
<circle cx="94.3" cy="84.5" r="1.23"/>
<circle cx="94.3" cy="84.6" r="1.5"/>
<circle cx="114.2" cy="91.1" r="2.02"/>
<circle cx="114.2" cy="91.1" r="1.02"/>
<circle cx="114.3" cy="91.1" r="2"/>
<circle cx="94.2" cy="200.3" r="3"/>
<circle cx="94.3" cy="200.2" r="3.7"/>
<circle cx="94.3" cy="200.2" r="3.3"/>
<circle cx="94.3" cy="200.2" r="1.52"/>
<circle cx="205" cy="237.2" r="1.38"/>
<circle cx="205" cy="237.2" r="1.24"/>
<circle cx="210" cy="232" r=".5"/>
<circle cx="215" cy="237.2" r="1.37"/>
<circle cx="215" cy="237.2" r="1.24"/>
</g>
<g fill="none" stroke="#c0c0c0" stroke-width=".28">
<path d="M10 8h400v277h-400zM70 8v8h-60M373 8v22h37M393 18l11-2v12l-11-2zM275 256.5h135M304 251v34M333 251v23M410 251h-135v34M275 262h58M304 274h106M304 279.5h106M304 268h29"/>
<path d="M369 274v5.5M385 279.5v5.5M410 269h-6v5"/>
<circle cx="383" cy="22" r="6"/>
<circle cx="383" cy="22" r="4"/>
</g>
<path d="M383 15v14M390 22h-14" fill="none" stroke="#c0c0c0" stroke-width=".28" stroke-dasharray="15.2 1.3 1.3 1.3" stroke-dashoffset="10.1"/>
<path d="M391.8 22h13.6" fill="none" stroke="#c0c0c0" stroke-width=".28" stroke-dasharray="15.2 1.3 1.3 1.3" stroke-dashoffset="10.4"/>
<text font-size="5.6" x="351.9" y="267.1">Pressure Fixture</text>
<g font-size="4.7">
<text x="289.9" y="176.5">NOTES</text>
<text x="289.9" y="183">1.</text>
<text x="299.9" y="183">Multiple fasteners not included in assembly</text>
<text x="289.9" y="189.5">2.</text>
<text x="299.9" y="189.5">Pressure Validation Plate is not pictured</text>
<text x="299.9" y="196">because it belongs to its own assembly</text>
</g>
<g font-size="4.2">
<text x="11.3" y="13.8">Drawing No: 10</text>
<text x="378.3" y="12.6">PROJECTION</text>
</g>
<text font-size="4.1" x="21" y="293.7">SOLIDWORKS Educational Product. For Instructional Use Only.</text>
<text font-size="3.5" x="344.5" y="255.1">OXFORD BROOKES UNIVERSITY</text>
<g font-size="2.8">
<text x="276.8" y="254.9">SCALE: 1 : 2</text>
<text x="305" y="254.7">Drawn by: AidenTL</text>
<text x="276.4" y="259.9">DIMENSIONS IN mm</text>
<text x="305.3" y="259.8">Date: 09/02/2022</text>
<text x="335.2" y="259.6">TITLE:</text>
<text x="276.4" y="265.9">TOLERANCE UNLESS</text>
<text x="276.4" y="268.7">STATED</text>
<text x="305.1" y="265.5">Checked by:</text>
<text x="276.4" y="274.3">0</text>
<text x="281.6" y="274.3">1.0</text>
<text x="304.8" y="271.7">Approved by:</text>
<text x="405.3" y="272.6">A3</text>
<text x="276.4" y="280">0.00</text>
<text x="276.4" y="277.1">0.0</text>
<text x="283.9" y="277.1">0.5</text>
<text x="285.4" y="280">0.25</text>
<text x="305.1" y="277.8">MATERIAL:</text>
<text x="323.4" y="277.8">Plain Carbon Steel</text>
<text x="369.9" y="277.5">Part No. ATL10</text>
<text x="305.1" y="282.9">FINISH:</text>
<text x="385.6" y="283.2">Sheet</text>
<text x="395.5" y="283.2">1</text>
<text x="399.4" y="283.2">of 2</text>
</g>
</svg>
